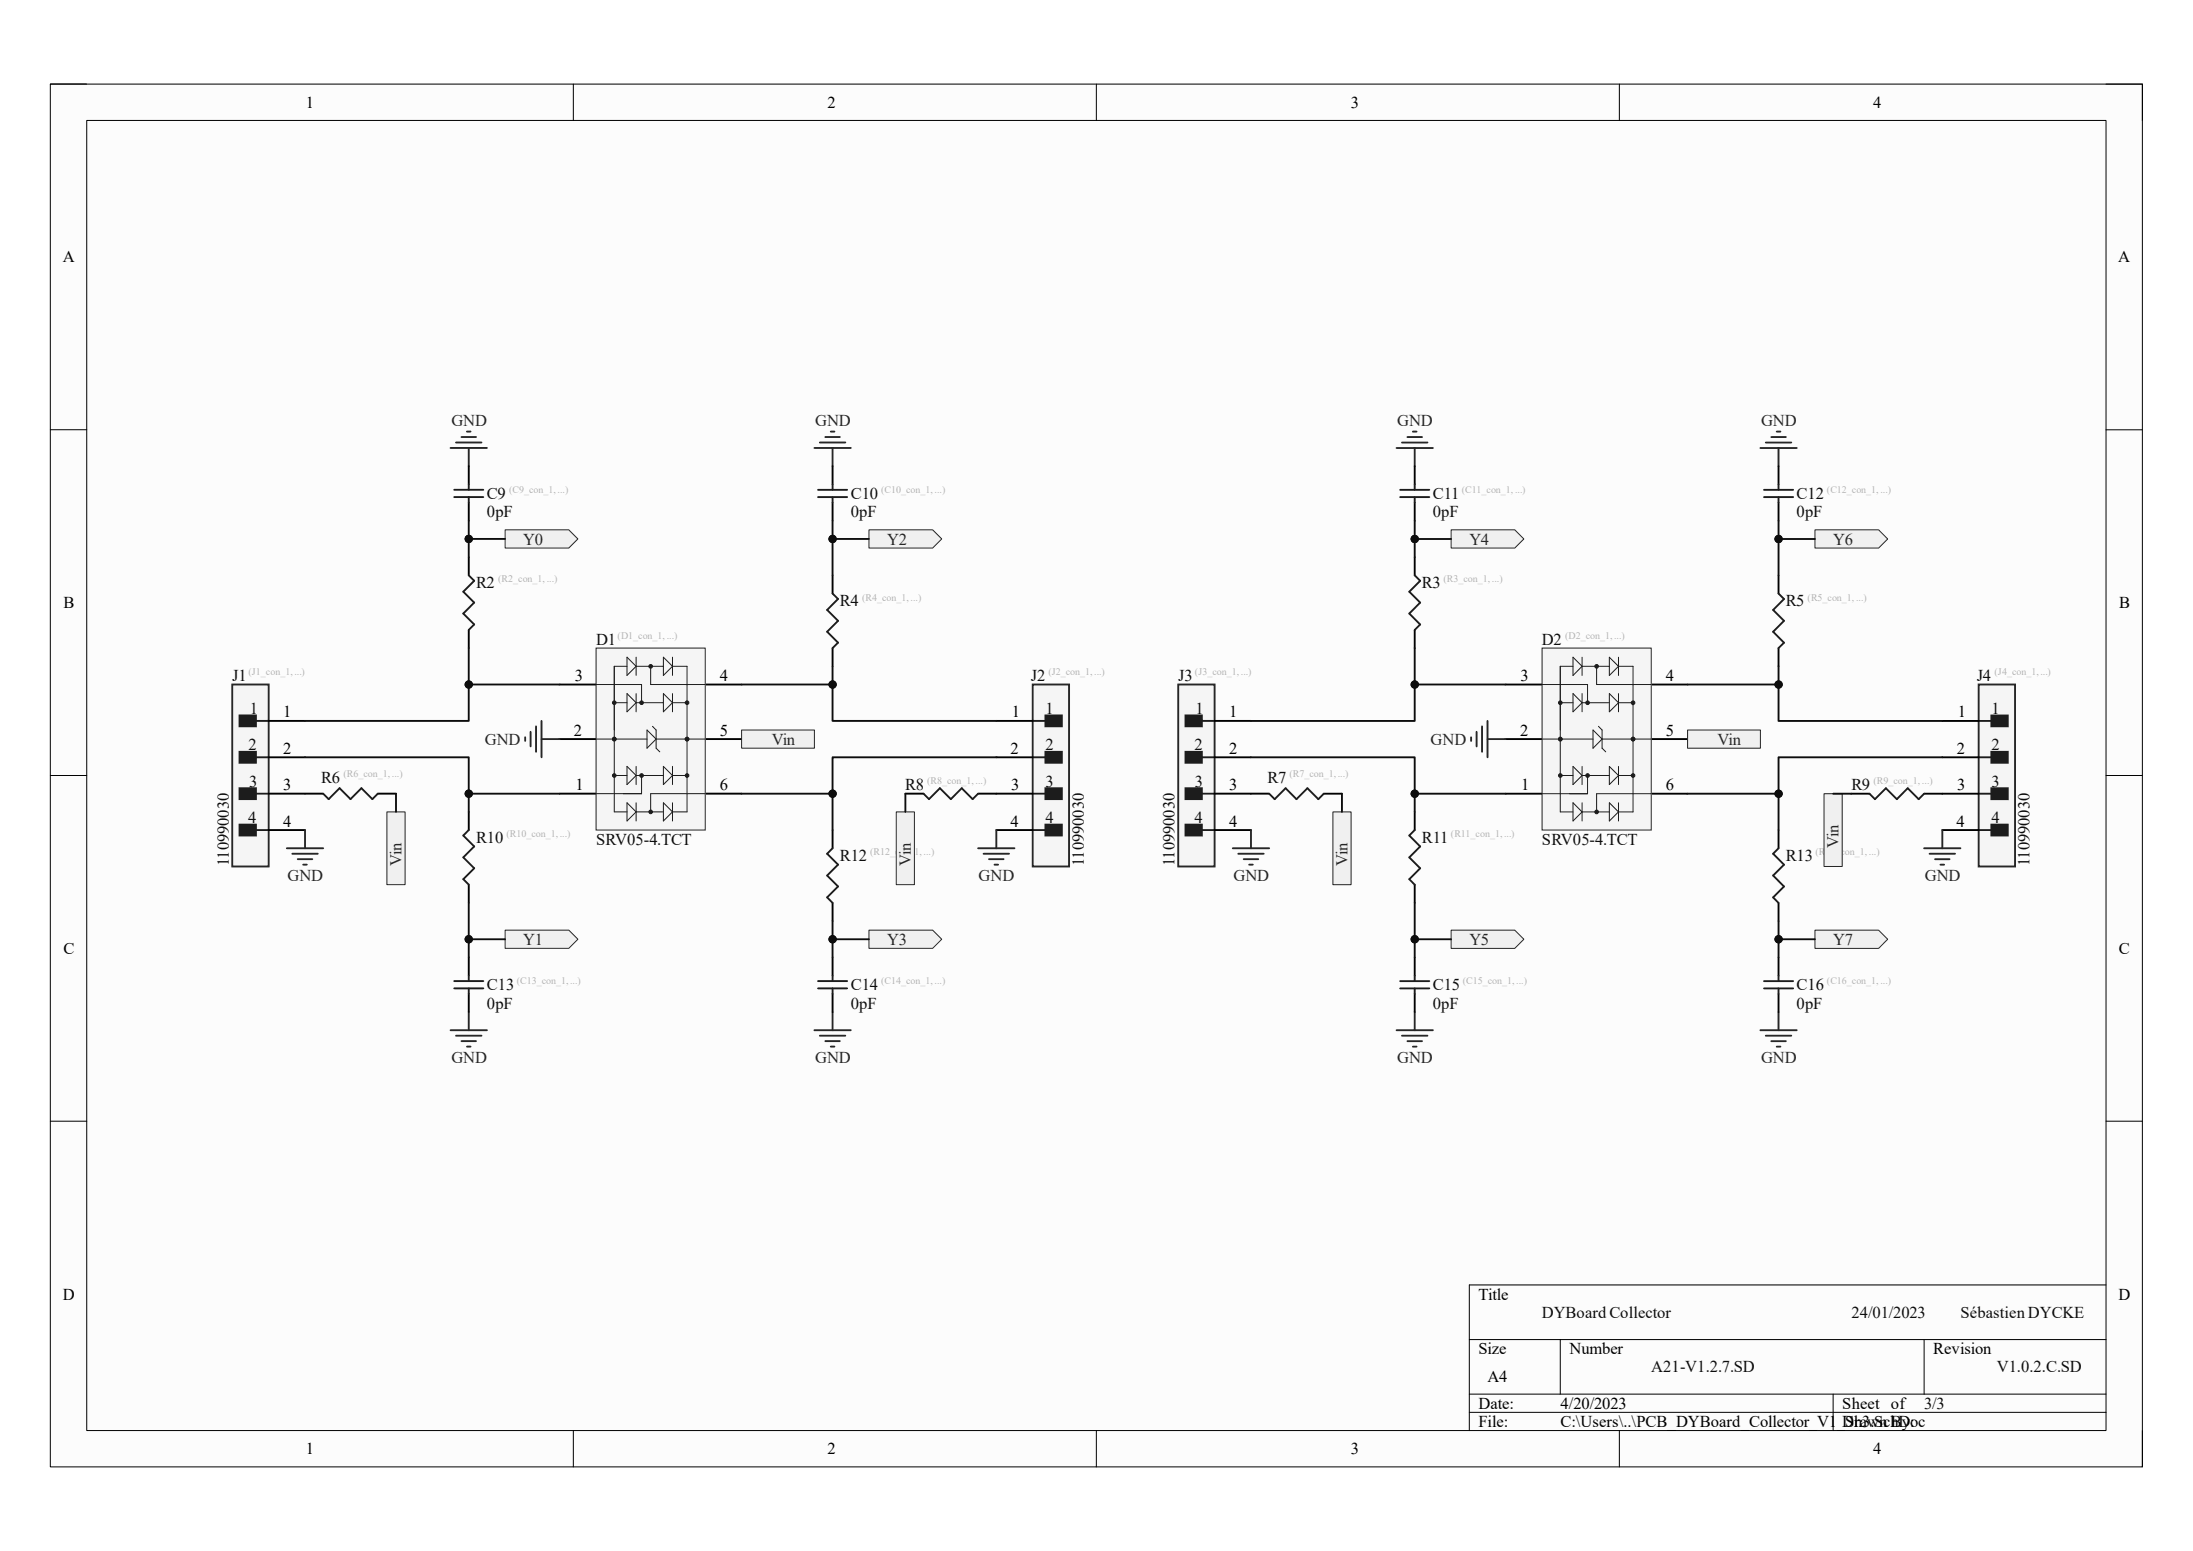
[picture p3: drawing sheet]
<svg xmlns="http://www.w3.org/2000/svg" width="297mm" height="210mm" viewBox="0 0 297 210" stroke-linecap="round" stroke-linejoin="round" font-family="sans-serif">
<path d="M6.8 11.4h283.4v187.2h-283.4z" fill-rule="evenodd" fill="#fcfcfc"/>
<path d="M6.8 11.4h283.4v187.2h-283.4z" fill="none" stroke="#000" stroke-width=".14"/>
<path d="M11.7 16.3h273.5v177.4h-273.5z" fill-rule="evenodd" fill="#fcfcfc"/>
<g fill="none" stroke="#000" stroke-width=".14">
<path d="M6.8 11.4h4.9M11.7 16.3h273.5v177.4h-273.5zM77.6 11.4v4.9M148.5 11.4v4.9M219.3 11.4v4.9M285.2 11.4h5v4.9M6.8 58.2h4.9M285.2 58.2h5M6.8 105h4.9M285.2 105h5M6.8 151.8h4.9M285.2 151.8h5"/>
<path d="M285.2 174h-86.2v19.7M77.6 193.7v4.9M148.5 193.7v4.9M199 181.4h86.2M199 188.8h86.2M199 191.2h86.2M211.3 181.4v7.4M219.3 193.7v4.9M248.3 188.8v4.9M260.6 181.4v7.4M290.2 193.7v4.9"/>
</g>
<path d="M75.8 92.7h4.9M95.5 92.7h4.9M75.8 107.5h4.9M75.8 100.1h4.9M95.5 107.5h4.9M95.5 100.1h4.9" fill="none" stroke="#000" stroke-width=".25"/>
<path d="M80.7 87.8h14.8v24.6h-14.8z" fill-rule="evenodd" fill="#f5f5f5"/>
<path d="M80.7 87.8h14.8v24.6h-14.8z" fill="none" stroke="#262626" stroke-width=".14"/>
<path d="M84.9 108.7l1.3 1.2-1.3 1.3zM86.2 108.7v2.5M86.2 109.9h3.6M89.8 108.7l1.3 1.2-1.3 1.3zM91.1 108.7v2.5M95.5 107.5h-7.4v2.4" fill="none" stroke="#1c1c1c" stroke-width=".14"/>
<circle cx="88.1" cy="109.9" r=".25" fill="#1c1c1c"/>
<g fill="none" stroke="#1c1c1c" stroke-width=".14">
<path d="M83.2 90.2v19.7h1.7M84.9 89l1.3 1.2-1.3 1.3zM84.9 93.9l1.3 1.2-1.3 1.3zM86.2 89v2.5M86.2 93.9v2.5M86.2 95.1h3.6M86.2 90.2h3.6M89.8 89l1.3 1.2-1.3 1.3zM89.8 93.9l1.3 1.2-1.3 1.3zM91.1 89v2.5M91.1 93.9v2.5M83.2 105h1.7"/>
<path d="M83.2 107.5h3.7M84.9 103.8l1.3 1.2-1.3 1.2zM86.2 103.8v2.4M86.2 105h3.6M89.8 103.8l1.3 1.2-1.3 1.2zM91.1 103.8v2.4"/>
<circle cx="88.1" cy="109.9" r=".25"/>
</g>
<circle cx="83.2" cy="105" r=".25" fill="#1c1c1c"/>
<g fill="none" stroke="#1c1c1c" stroke-width=".14">
<path d="M83.2 95.1h1.7"/>
<circle cx="83.2" cy="105" r=".25"/>
</g>
<circle cx="83.2" cy="95.2" r=".25" fill="#1c1c1c"/>
<g fill="none" stroke="#1c1c1c" stroke-width=".14">
<path d="M80.7 107.5h2.5M91.1 105h1.9"/>
<circle cx="83.2" cy="95.2" r=".25"/>
</g>
<circle cx="93.1" cy="105" r=".25" fill="#1c1c1c"/>
<g fill="none" stroke="#1c1c1c" stroke-width=".14">
<path d="M91.1 95.1h1.9"/>
<circle cx="93.1" cy="105" r=".25"/>
</g>
<circle cx="93.1" cy="95.2" r=".25" fill="#1c1c1c"/>
<g fill="none" stroke="#1c1c1c" stroke-width=".14">
<path d="M87.6 98.8l1.3 1.3-1.3 1.2zM91.1 90.2h1.9M93 100.1h2.5"/>
<circle cx="93.1" cy="95.2" r=".25"/>
</g>
<circle cx="93.1" cy="100.1" r=".25" fill="#1c1c1c"/>
<g fill="none" stroke="#1c1c1c" stroke-width=".14">
<path d="M88.1 90.2v2.5h7.4M88.4 98.4l.5 .4v2.5l.5 .5"/>
<circle cx="93.1" cy="100.1" r=".25"/>
</g>
<circle cx="88.1" cy="90.2" r=".25" fill="#1c1c1c"/>
<g fill="none" stroke="#1c1c1c" stroke-width=".14">
<path d="M80.7 92.7h6.2v2.4"/>
<circle cx="88.1" cy="90.2" r=".25"/>
</g>
<circle cx="86.9" cy="95.2" r=".25" fill="#1c1c1c"/>
<g fill="none" stroke="#1c1c1c" stroke-width=".14">
<path d="M83.2 90.2h1.7M93 90.2v19.7h-1.9M80.7 100.1h2.5"/>
<circle cx="86.9" cy="95.2" r=".25"/>
</g>
<circle cx="83.2" cy="100.1" r=".25" fill="#1c1c1c"/>
<g fill="none" stroke="#1c1c1c" stroke-width=".14">
<path d="M86.9 105v2.5"/>
<circle cx="83.2" cy="100.1" r=".25"/>
</g>
<circle cx="86.9" cy="105" r=".25" fill="#1c1c1c"/>
<g fill="none" stroke="#1c1c1c" stroke-width=".14">
<path d="M88.9 100.1h4.1"/>
<circle cx="86.9" cy="105" r=".25"/>
</g>
<circle cx="93.1" cy="100.1" r=".25" fill="#1c1c1c"/>
<g fill="none" stroke="#1c1c1c" stroke-width=".14">
<path d="M83.2 100.1h4.4"/>
<circle cx="93.1" cy="100.1" r=".25"/>
</g>
<circle cx="83.2" cy="100.1" r=".25" fill="#1c1c1c"/>
<circle cx="83.2" cy="100.1" r=".25" fill="none" stroke="#1c1c1c" stroke-width=".14"/>
<path d="M71.1 99.8v.5M71.9 99.1v2M72.6 98.4v3.4M73.3 97.6v4.9M73.3 100.1h2.5M110.3 139.5h4.9M112.8 137v2.5M111 140.2h3.5M111.8 141h1.9M112.5 141.7h.5" fill="none" stroke="#262626" stroke-width=".25"/>
<path d="M63.5 75.4v2.5M112.8 77.9v2.5M63.5 85.3v2.5M112.8 87.8v2.4M63.5 109.9v2.5M63.5 119.8v2.5" fill="none" stroke="#000" stroke-width=".25"/>
<path d="M63.5 77.9l.7 .7-1.5 1.5 1.5 1.5-1.5 1.5 1.5 1.5-.7 .7M112.8 80.4l.7 .7-1.5 1.5 1.5 1.5-1.5 1.4 1.5 1.5-.7 .8M63.5 112.4l-.8 .7 1.5 1.5-1.5 1.5 1.5 1.5-1.5 1.4 .8 .8" fill="none" stroke="#1c1c1c" stroke-width=".25"/>
<path d="M139.9 92.7h4.9v24.6h-4.9z" fill-rule="evenodd" fill="#f5f5f5"/>
<path d="M139.9 92.7h4.9v24.6h-4.9z" fill="none" stroke="#262626" stroke-width=".25"/>
<path d="M141.6 96.9h2.2v1.5h-2.2z" fill-rule="evenodd" fill="#1c1c1c"/>
<path d="M139.9 97.6h1.7M141.6 96.9h2.2v1.5h-2.2z" fill="none" stroke="#1c1c1c" stroke-width=".25"/>
<path d="M141.6 101.8h2.2v1.5h-2.2z" fill-rule="evenodd" fill="#1c1c1c"/>
<path d="M139.9 102.5h1.7M141.6 101.8h2.2v1.5h-2.2z" fill="none" stroke="#1c1c1c" stroke-width=".25"/>
<path d="M141.6 106.7h2.2v1.5h-2.2z" fill-rule="evenodd" fill="#1c1c1c"/>
<path d="M139.9 107.5h1.7M141.6 106.7h2.2v1.5h-2.2z" fill="none" stroke="#1c1c1c" stroke-width=".25"/>
<path d="M141.6 111.7h2.2v1.4h-2.2z" fill-rule="evenodd" fill="#1c1c1c"/>
<path d="M125.1 107.5l.7 .7 1.5-1.5 1.5 1.5 1.5-1.5 1.4 1.5 .8-.7M139.9 112.4h1.7M141.6 111.7h2.2v1.4h-2.2z" fill="none" stroke="#1c1c1c" stroke-width=".25"/>
<path d="M134.9 97.6h5M122.6 107.5h2.5M132.5 107.5h7.4M134.9 102.5h5M134.9 112.4h5" fill="none" stroke="#000" stroke-width=".25"/>
<path d="M31.5 92.7h4.9v24.6h-4.9z" fill-rule="evenodd" fill="#f5f5f5"/>
<path d="M31.5 92.7h4.9v24.6h-4.9z" fill="none" stroke="#262626" stroke-width=".25"/>
<path d="M32.4 96.9h2.3v1.5h-2.3z" fill-rule="evenodd" fill="#1c1c1c"/>
<path d="M32.4 96.9h2.3v1.5h-2.3zM34.7 97.6h1.7" fill="none" stroke="#1c1c1c" stroke-width=".25"/>
<path d="M32.4 101.8h2.3v1.5h-2.3z" fill-rule="evenodd" fill="#1c1c1c"/>
<path d="M32.4 101.8h2.3v1.5h-2.3zM34.7 102.5h1.7" fill="none" stroke="#1c1c1c" stroke-width=".25"/>
<path d="M32.4 106.7h2.3v1.5h-2.3z" fill-rule="evenodd" fill="#1c1c1c"/>
<path d="M32.4 106.7h2.3v1.5h-2.3zM34.7 107.5h1.7" fill="none" stroke="#1c1c1c" stroke-width=".25"/>
<path d="M32.4 111.7h2.3v1.4h-2.3z" fill-rule="evenodd" fill="#1c1c1c"/>
<path d="M32.4 111.7h2.3v1.4h-2.3zM34.7 112.4h1.7M43.8 107.5l.7 .7 1.5-1.5 1.5 1.5 1.4-1.5 1.5 1.5 .8-.7M112.8 114.9l-.8 .7 1.5 1.5-1.5 1.5 1.5 1.4-1.5 1.5 .8 .8" fill="none" stroke="#1c1c1c" stroke-width=".25"/>
<g fill="none" stroke="#000" stroke-width=".25">
<path d="M36.4 97.6h4.9M203.9 92.7h5M223.6 92.7h5M36.4 102.5h4.9M36.4 107.5h7.4M36.4 112.4h4.9M51.2 107.5h2.4M112.8 112.4v2.5M203.9 107.5h5M203.9 100.1h5M223.6 107.5h5M223.6 100.1h5"/>
<path d="M112.8 122.3v2.4"/>
</g>
<g fill="none" stroke="#262626" stroke-width=".25">
<path d="M61.8 59.9h3.4M62.5 59.2h2M63.2 58.4h.5M111 59.9h3.5M111.8 59.2h1.9M112.5 58.4h.5M61 60.7h4.9M63.5 60.7v2.4M110.3 60.7h4.9M112.8 60.7v2.4M38.8 114.9h5M39.6 115.6h3.4"/>
<path d="M40.3 116.3h2M41.1 117.1h.5M41.3 112.4v2.5M132.5 114.9h4.9M133.2 115.6h3.5M133.9 116.3h2M134.7 117.1h.5M134.9 112.4v2.5M61 139.5h5M63.5 137v2.5M61.8 140.2h3.4M62.5 141h2"/>
<path d="M63.2 141.7h.5"/>
</g>
<path d="M208.9 87.8h14.7v24.6h-14.7z" fill-rule="evenodd" fill="#f5f5f5"/>
<path d="M208.9 87.8h14.7v24.6h-14.7z" fill="none" stroke="#262626" stroke-width=".14"/>
<path d="M213 108.7l1.3 1.2-1.3 1.3zM214.3 108.7v2.5M214.3 109.9h3.7M218 108.7l1.2 1.2-1.2 1.3zM219.2 108.7v2.5M223.6 107.5h-7.4v2.4" fill="none" stroke="#1c1c1c" stroke-width=".14"/>
<circle cx="216.2" cy="109.9" r=".25" fill="#1c1c1c"/>
<g fill="none" stroke="#1c1c1c" stroke-width=".14">
<path d="M211.3 90.2v19.7h1.7M213 89l1.3 1.2-1.3 1.3zM213 93.9l1.3 1.3-1.3 1.2zM214.3 89v2.5M214.3 93.9v2.5M214.3 95.2h3.7M214.3 90.2h3.7M218 89l1.2 1.2-1.2 1.3zM218 93.9l1.2 1.3-1.2 1.2zM219.2 89v2.5M219.2 93.9v2.5M211.3 105h1.7"/>
<path d="M211.3 107.5h3.7M213 103.8l1.3 1.2-1.3 1.2zM214.3 103.8v2.4M214.3 105h3.7M218 103.8l1.2 1.2-1.2 1.2zM219.2 103.8v2.4"/>
<circle cx="216.2" cy="109.9" r=".25"/>
</g>
<circle cx="211.3" cy="105" r=".25" fill="#1c1c1c"/>
<g fill="none" stroke="#1c1c1c" stroke-width=".14">
<path d="M211.3 95.2h1.7"/>
<circle cx="211.3" cy="105" r=".25"/>
</g>
<circle cx="211.3" cy="95.2" r=".25" fill="#1c1c1c"/>
<g fill="none" stroke="#1c1c1c" stroke-width=".14">
<path d="M208.9 107.5h2.4M219.2 105h2"/>
<circle cx="211.3" cy="95.2" r=".25"/>
</g>
<circle cx="221.2" cy="105" r=".25" fill="#1c1c1c"/>
<g fill="none" stroke="#1c1c1c" stroke-width=".14">
<path d="M219.2 95.2h2"/>
<circle cx="221.2" cy="105" r=".25"/>
</g>
<circle cx="221.2" cy="95.2" r=".25" fill="#1c1c1c"/>
<g fill="none" stroke="#1c1c1c" stroke-width=".14">
<path d="M215.8 98.8l1.2 1.3-1.2 1.2zM219.2 90.2h2M221.2 100.1h2.4"/>
<circle cx="221.2" cy="95.2" r=".25"/>
</g>
<circle cx="221.2" cy="100.1" r=".25" fill="#1c1c1c"/>
<g fill="none" stroke="#1c1c1c" stroke-width=".14">
<path d="M216.2 90.2v2.5h7.4M216.5 98.4l.5 .4v2.5l.5 .5"/>
<circle cx="221.2" cy="100.1" r=".25"/>
</g>
<circle cx="216.2" cy="90.2" r=".25" fill="#1c1c1c"/>
<g fill="none" stroke="#1c1c1c" stroke-width=".14">
<path d="M208.9 92.7h6.1v2.5"/>
<circle cx="216.2" cy="90.2" r=".25"/>
</g>
<circle cx="215" cy="95.2" r=".25" fill="#1c1c1c"/>
<g fill="none" stroke="#1c1c1c" stroke-width=".14">
<path d="M211.3 90.2h1.7M221.2 90.2v19.7h-2M208.9 100.1h2.4"/>
<circle cx="215" cy="95.2" r=".25"/>
</g>
<circle cx="211.3" cy="100.1" r=".25" fill="#1c1c1c"/>
<g fill="none" stroke="#1c1c1c" stroke-width=".14">
<path d="M215 105v2.5"/>
<circle cx="211.3" cy="100.1" r=".25"/>
</g>
<circle cx="215" cy="105" r=".25" fill="#1c1c1c"/>
<g fill="none" stroke="#1c1c1c" stroke-width=".14">
<path d="M217 100.1h4.2"/>
<circle cx="215" cy="105" r=".25"/>
</g>
<circle cx="221.2" cy="100.1" r=".25" fill="#1c1c1c"/>
<g fill="none" stroke="#1c1c1c" stroke-width=".14">
<path d="M211.3 100.1h4.5"/>
<circle cx="221.2" cy="100.1" r=".25"/>
</g>
<circle cx="211.3" cy="100.1" r=".25" fill="#1c1c1c"/>
<circle cx="211.3" cy="100.1" r=".25" fill="none" stroke="#1c1c1c" stroke-width=".14"/>
<path d="M199.2 99.8v.5M200 99.1v2M200.7 98.4v3.4M201.5 97.6v4.9M201.5 100.1h2.4M238.4 139.5h4.9M240.9 137v2.5M239.2 140.2h3.4M239.9 141h2M240.6 141.7h.5" fill="none" stroke="#262626" stroke-width=".25"/>
<path d="M191.6 75.4v2.5M240.9 77.9v2.5M191.6 85.3v2.5M240.9 87.8v2.4M191.6 109.9v2.5M191.6 119.8v2.5" fill="none" stroke="#000" stroke-width=".25"/>
<path d="M191.6 77.9l.7 .7-1.4 1.5 1.4 1.5-1.4 1.5 1.4 1.5-.7 .7M240.9 80.4l.7 .7-1.5 1.5 1.5 1.5-1.5 1.4 1.5 1.5-.7 .8M191.6 112.4l-.7 .7 1.4 1.5-1.4 1.5 1.4 1.5-1.4 1.5 .7 .7" fill="none" stroke="#1c1c1c" stroke-width=".25"/>
<path d="M268 92.7h4.9v24.6h-4.9z" fill-rule="evenodd" fill="#f5f5f5"/>
<path d="M268 92.7h4.9v24.6h-4.9z" fill="none" stroke="#262626" stroke-width=".25"/>
<path d="M269.7 96.9h2.2v1.5h-2.2z" fill-rule="evenodd" fill="#1c1c1c"/>
<path d="M268 97.6h1.7M269.7 96.9h2.2v1.5h-2.2z" fill="none" stroke="#1c1c1c" stroke-width=".25"/>
<path d="M269.7 101.8h2.2v1.5h-2.2z" fill-rule="evenodd" fill="#1c1c1c"/>
<path d="M268 102.5h1.7M269.7 101.8h2.2v1.5h-2.2z" fill="none" stroke="#1c1c1c" stroke-width=".25"/>
<path d="M269.7 106.7h2.2v1.5h-2.2z" fill-rule="evenodd" fill="#1c1c1c"/>
<path d="M268 107.5h1.7M269.7 106.7h2.2v1.5h-2.2z" fill="none" stroke="#1c1c1c" stroke-width=".25"/>
<path d="M269.7 111.7h2.2v1.4h-2.2z" fill-rule="evenodd" fill="#1c1c1c"/>
<path d="M253.2 107.5l.7 .7 1.5-1.5 1.5 1.5 1.5-1.5 1.5 1.5 .7-.7M268 112.4h1.7M269.7 111.7h2.2v1.4h-2.2z" fill="none" stroke="#1c1c1c" stroke-width=".25"/>
<path d="M263.1 97.6h4.9M250.7 107.5h2.5M260.6 107.5h7.4M263.1 102.5h4.9M263.1 112.4h4.9" fill="none" stroke="#000" stroke-width=".25"/>
<path d="M159.6 92.7h4.9v24.6h-4.9z" fill-rule="evenodd" fill="#f5f5f5"/>
<path d="M159.6 92.7h4.9v24.6h-4.9z" fill="none" stroke="#262626" stroke-width=".25"/>
<path d="M160.6 96.9h2.2v1.5h-2.2z" fill-rule="evenodd" fill="#1c1c1c"/>
<path d="M160.6 96.9h2.2v1.5h-2.2zM162.8 97.6h1.7" fill="none" stroke="#1c1c1c" stroke-width=".25"/>
<path d="M160.6 101.8h2.2v1.5h-2.2z" fill-rule="evenodd" fill="#1c1c1c"/>
<path d="M160.6 101.8h2.2v1.5h-2.2zM162.8 102.5h1.7" fill="none" stroke="#1c1c1c" stroke-width=".25"/>
<path d="M160.6 106.7h2.2v1.5h-2.2z" fill-rule="evenodd" fill="#1c1c1c"/>
<path d="M160.6 106.7h2.2v1.5h-2.2zM162.8 107.5h1.7" fill="none" stroke="#1c1c1c" stroke-width=".25"/>
<path d="M160.6 111.7h2.2v1.4h-2.2z" fill-rule="evenodd" fill="#1c1c1c"/>
<g fill="none" stroke="#1c1c1c" stroke-width=".25">
<path d="M61.5 66.3h4M61.5 67.3h4M63.5 65.6v.7M63.5 67.3v.7M110.8 66.3h3.9M110.8 67.3h3.9M112.8 65.6v.7M112.8 67.3v.8M189.6 66.3h4M189.6 67.3h4M191.6 65.6v.7M191.6 67.3v.8"/>
<path d="M238.9 66.3h4M238.9 67.3h4M240.9 65.6v.7M240.9 67.3v.8M160.6 111.7h2.2v1.4h-2.2zM162.8 112.4h1.7M171.9 107.5l.7 .7 1.5-1.5 1.5 1.5 1.5-1.5 1.5 1.5 .7-.7M240.9 114.9l-.8 .7 1.5 1.5-1.5 1.5 1.5 1.4-1.5 1.5 .8 .8M61.5 132.8h4M61.5 133.8h4M63.5 132.1v.7M63.5 133.8v.8"/>
<path d="M110.8 132.8h3.9M110.8 133.8h3.9M112.8 132.1v.7M112.8 133.8v.8M189.6 132.9h4M189.6 133.8h4M191.6 132.1v.8M191.6 133.8v.8M238.9 132.9h4M238.9 133.8h4M240.9 132.1v.8M240.9 133.8v.8"/>
</g>
<g fill="none" stroke="#000" stroke-width=".25">
<path d="M63.5 63.1v2.5M63.5 68v2.5M112.8 63.1v2.5M112.8 68.1v2.4M191.6 63.1v2.5M191.6 68.1v2.4M240.9 63.1v2.5M240.9 68.1v2.4M164.5 97.6h4.9M164.5 102.5h4.9M164.5 107.5h7.4M164.5 112.4h4.9"/>
<path d="M179.3 107.5h2.4M240.9 112.4v2.5M63.5 129.6v2.5M63.5 134.6v2.4M112.8 129.6v2.5M112.8 134.6v2.4M191.6 129.6v2.5M191.6 134.6v2.4M240.9 122.3v2.4M240.9 129.6v2.5M240.9 134.6v2.4"/>
</g>
<g fill="none" stroke="#262626" stroke-width=".25">
<path d="M189.9 59.9h3.4M190.6 59.2h2M191.4 58.4h.5M239.2 59.9h3.4M239.9 59.2h2M240.6 58.4h.5M189.1 60.7h5M191.6 60.7v2.4M238.4 60.7h4.9M240.9 60.7v2.4M167 114.9h4.9M167.7 115.6h3.5"/>
<path d="M168.4 116.3h2M169.2 117.1h.5M169.4 112.4v2.5M260.6 114.9h4.9M261.3 115.6h3.5M262.1 116.3h1.9M262.8 117.1h.5M263.1 112.4v2.5M189.1 139.5h5M191.6 137v2.5M189.9 140.2h3.4M190.6 141h2"/>
<path d="M191.4 141.7h.5"/>
</g>
<path d="M52.4 109.9h2.5v9.9h-2.5z" fill-rule="evenodd" fill="#f0f0f0"/>
<path d="M52.4 109.9h2.5v9.9h-2.5z" fill="none" stroke="#262626" stroke-width=".14"/>
<path d="M100.4 98.8h9.9v2.5h-9.9z" fill-rule="evenodd" fill="#f0f0f0"/>
<path d="M100.4 98.8h9.9v2.5h-9.9z" fill="none" stroke="#262626" stroke-width=".14"/>
<path d="M121.4 109.9h2.4v9.9h-2.4z" fill-rule="evenodd" fill="#f0f0f0"/>
<path d="M121.4 109.9h2.4v9.9h-2.4z" fill="none" stroke="#262626" stroke-width=".14"/>
<path d="M180.5 109.9h2.5v9.9h-2.5z" fill-rule="evenodd" fill="#f0f0f0"/>
<path d="M180.5 109.9h2.5v9.9h-2.5z" fill="none" stroke="#262626" stroke-width=".14"/>
<path d="M228.6 98.8h9.8v2.5h-9.8z" fill-rule="evenodd" fill="#f0f0f0"/>
<path d="M228.6 98.8h9.8v2.5h-9.8z" fill="none" stroke="#262626" stroke-width=".14"/>
<path d="M247 107.5h2.5v9.8h-2.5z" fill-rule="evenodd" fill="#f0f0f0"/>
<path d="M247 107.5h2.5v9.8h-2.5z" fill="none" stroke="#262626" stroke-width=".14"/>
<path d="M68.4 71.7h8.6l1.3 1.3-1.3 1.2h-8.6z" fill-rule="evenodd" fill="#f0f0f0"/>
<path d="M68.4 71.7h8.6l1.3 1.3-1.3 1.2h-8.6z" fill="none" stroke="#262626" stroke-width=".14"/>
<path d="M117.7 71.7h8.6l1.2 1.3-1.2 1.2h-8.6z" fill-rule="evenodd" fill="#f0f0f0"/>
<path d="M117.7 71.7h8.6l1.2 1.3-1.2 1.2h-8.6z" fill="none" stroke="#262626" stroke-width=".14"/>
<path d="M68.4 125.9h8.6l1.3 1.3-1.3 1.2h-8.6z" fill-rule="evenodd" fill="#f0f0f0"/>
<path d="M68.4 125.9h8.6l1.3 1.3-1.3 1.2h-8.6z" fill="none" stroke="#262626" stroke-width=".14"/>
<path d="M117.7 125.9h8.6l1.2 1.3-1.2 1.2h-8.6z" fill-rule="evenodd" fill="#f0f0f0"/>
<path d="M117.7 125.9h8.6l1.2 1.3-1.2 1.2h-8.6z" fill="none" stroke="#262626" stroke-width=".14"/>
<path d="M196.5 71.7h8.7l1.2 1.3-1.2 1.2h-8.7z" fill-rule="evenodd" fill="#f0f0f0"/>
<path d="M196.5 71.7h8.7l1.2 1.3-1.2 1.2h-8.7z" fill="none" stroke="#262626" stroke-width=".14"/>
<path d="M245.8 71.7h8.6l1.3 1.3-1.3 1.2h-8.6z" fill-rule="evenodd" fill="#f0f0f0"/>
<path d="M245.8 71.7h8.6l1.3 1.3-1.3 1.2h-8.6z" fill="none" stroke="#262626" stroke-width=".14"/>
<path d="M196.5 126h8.7l1.2 1.2-1.2 1.2h-8.7z" fill-rule="evenodd" fill="#f0f0f0"/>
<path d="M196.5 126h8.7l1.2 1.2-1.2 1.2h-8.7z" fill="none" stroke="#262626" stroke-width=".14"/>
<path d="M245.8 126h8.6l1.3 1.2-1.3 1.2h-8.6z" fill-rule="evenodd" fill="#f0f0f0"/>
<path d="M245.8 126h8.6l1.3 1.2-1.3 1.2h-8.6z" fill="none" stroke="#262626" stroke-width=".14"/>
<path d="M63.5 122.3v4.9" fill="none" stroke="#0e0e0e" stroke-width=".25"/>
<circle cx="63.5" cy="127.2" r=".49" fill="#0e0e0e"/>
<circle cx="63.5" cy="127.2" r=".49" fill="none" stroke="#0e0e0e" stroke-width=".14"/>
<path d="M68.4 127.2h-4.9v2.4" fill="none" stroke="#0e0e0e" stroke-width=".25"/>
<circle cx="63.5" cy="127.2" r=".49" fill="#0e0e0e"/>
<circle cx="63.5" cy="127.2" r=".49" fill="none" stroke="#0e0e0e" stroke-width=".14"/>
<path d="M63.5 70.5v2.5" fill="none" stroke="#0e0e0e" stroke-width=".25"/>
<circle cx="63.5" cy="73" r=".49" fill="#0e0e0e"/>
<circle cx="63.5" cy="73" r=".49" fill="none" stroke="#0e0e0e" stroke-width=".14"/>
<path d="M68.4 73h-4.9v2.4" fill="none" stroke="#0e0e0e" stroke-width=".25"/>
<circle cx="63.5" cy="73" r=".49" fill="#0e0e0e"/>
<circle cx="63.5" cy="73" r=".49" fill="none" stroke="#0e0e0e" stroke-width=".14"/>
<path d="M112.8 70.5v2.5h4.9" fill="none" stroke="#0e0e0e" stroke-width=".25"/>
<circle cx="112.8" cy="73" r=".49" fill="#0e0e0e"/>
<circle cx="112.8" cy="73" r=".49" fill="none" stroke="#0e0e0e" stroke-width=".14"/>
<path d="M112.8 73v4.9" fill="none" stroke="#0e0e0e" stroke-width=".25"/>
<circle cx="112.8" cy="73" r=".49" fill="#0e0e0e"/>
<circle cx="112.8" cy="73" r=".49" fill="none" stroke="#0e0e0e" stroke-width=".14"/>
<path d="M112.8 124.7v2.5" fill="none" stroke="#0e0e0e" stroke-width=".25"/>
<circle cx="112.8" cy="127.2" r=".49" fill="#0e0e0e"/>
<circle cx="112.8" cy="127.2" r=".49" fill="none" stroke="#0e0e0e" stroke-width=".14"/>
<path d="M117.7 127.2h-4.9v2.4" fill="none" stroke="#0e0e0e" stroke-width=".25"/>
<circle cx="112.8" cy="127.2" r=".49" fill="#0e0e0e"/>
<circle cx="112.8" cy="127.2" r=".49" fill="none" stroke="#0e0e0e" stroke-width=".14"/>
<path d="M191.6 122.3v4.9" fill="none" stroke="#0e0e0e" stroke-width=".25"/>
<circle cx="191.6" cy="127.2" r=".49" fill="#0e0e0e"/>
<circle cx="191.6" cy="127.2" r=".49" fill="none" stroke="#0e0e0e" stroke-width=".14"/>
<path d="M196.5 127.2h-4.9v2.4" fill="none" stroke="#0e0e0e" stroke-width=".25"/>
<circle cx="191.6" cy="127.2" r=".49" fill="#0e0e0e"/>
<circle cx="191.6" cy="127.2" r=".49" fill="none" stroke="#0e0e0e" stroke-width=".14"/>
<path d="M191.6 70.5v2.5" fill="none" stroke="#0e0e0e" stroke-width=".25"/>
<circle cx="191.6" cy="73" r=".49" fill="#0e0e0e"/>
<circle cx="191.6" cy="73" r=".49" fill="none" stroke="#0e0e0e" stroke-width=".14"/>
<path d="M196.5 73h-4.9v2.4" fill="none" stroke="#0e0e0e" stroke-width=".25"/>
<circle cx="191.6" cy="73" r=".49" fill="#0e0e0e"/>
<circle cx="191.6" cy="73" r=".49" fill="none" stroke="#0e0e0e" stroke-width=".14"/>
<path d="M240.9 70.5v2.5h4.9" fill="none" stroke="#0e0e0e" stroke-width=".25"/>
<circle cx="240.9" cy="73" r=".49" fill="#0e0e0e"/>
<circle cx="240.9" cy="73" r=".49" fill="none" stroke="#0e0e0e" stroke-width=".14"/>
<path d="M240.9 73v4.9" fill="none" stroke="#0e0e0e" stroke-width=".25"/>
<circle cx="240.9" cy="73" r=".49" fill="#0e0e0e"/>
<circle cx="240.9" cy="73" r=".49" fill="none" stroke="#0e0e0e" stroke-width=".14"/>
<path d="M240.9 124.7v2.5" fill="none" stroke="#0e0e0e" stroke-width=".25"/>
<circle cx="240.9" cy="127.2" r=".49" fill="#0e0e0e"/>
<circle cx="240.9" cy="127.2" r=".49" fill="none" stroke="#0e0e0e" stroke-width=".14"/>
<path d="M245.8 127.2h-4.9v2.4" fill="none" stroke="#0e0e0e" stroke-width=".25"/>
<circle cx="240.9" cy="127.2" r=".49" fill="#0e0e0e"/>
<circle cx="240.9" cy="127.2" r=".49" fill="none" stroke="#0e0e0e" stroke-width=".14"/>
<path d="M53.6 107.5v2.4M122.6 107.5v2.4M169.4 102.5h22.2v7.4M181.7 107.5v2.4M248.3 107.5h2.4" fill="none" stroke="#0e0e0e" stroke-width=".25"/>
<circle cx="191.6" cy="107.5" r=".49" fill="#0e0e0e"/>
<circle cx="191.6" cy="107.5" r=".49" fill="none" stroke="#0e0e0e" stroke-width=".14"/>
<path d="M191.6 87.8v9.8h-22.2" fill="none" stroke="#0e0e0e" stroke-width=".25"/>
<circle cx="191.6" cy="92.7" r=".49" fill="#0e0e0e"/>
<circle cx="191.6" cy="92.7" r=".49" fill="none" stroke="#0e0e0e" stroke-width=".14"/>
<path d="M263.1 102.5h-22.2v9.9" fill="none" stroke="#0e0e0e" stroke-width=".25"/>
<circle cx="240.9" cy="107.5" r=".49" fill="#0e0e0e"/>
<circle cx="240.9" cy="107.5" r=".49" fill="none" stroke="#0e0e0e" stroke-width=".14"/>
<path d="M240.9 90.2v7.4h22.2" fill="none" stroke="#0e0e0e" stroke-width=".25"/>
<circle cx="240.9" cy="92.7" r=".49" fill="#0e0e0e"/>
<circle cx="240.9" cy="92.7" r=".49" fill="none" stroke="#0e0e0e" stroke-width=".14"/>
<path d="M191.6 92.7h12.3" fill="none" stroke="#0e0e0e" stroke-width=".25"/>
<circle cx="191.6" cy="92.7" r=".49" fill="#0e0e0e"/>
<circle cx="191.6" cy="92.7" r=".49" fill="none" stroke="#0e0e0e" stroke-width=".14"/>
<path d="M228.6 92.7h12.3" fill="none" stroke="#0e0e0e" stroke-width=".25"/>
<circle cx="240.9" cy="92.7" r=".49" fill="#0e0e0e"/>
<circle cx="240.9" cy="92.7" r=".49" fill="none" stroke="#0e0e0e" stroke-width=".14"/>
<path d="M228.6 107.5h12.3" fill="none" stroke="#0e0e0e" stroke-width=".25"/>
<circle cx="240.9" cy="107.5" r=".49" fill="#0e0e0e"/>
<circle cx="240.9" cy="107.5" r=".49" fill="none" stroke="#0e0e0e" stroke-width=".14"/>
<path d="M191.6 107.5h12.3" fill="none" stroke="#0e0e0e" stroke-width=".25"/>
<circle cx="191.6" cy="107.5" r=".49" fill="#0e0e0e"/>
<circle cx="191.6" cy="107.5" r=".49" fill="none" stroke="#0e0e0e" stroke-width=".14"/>
<path d="M41.3 102.5h22.2v7.4" fill="none" stroke="#0e0e0e" stroke-width=".25"/>
<circle cx="63.5" cy="107.5" r=".49" fill="#0e0e0e"/>
<circle cx="63.5" cy="107.5" r=".49" fill="none" stroke="#0e0e0e" stroke-width=".14"/>
<path d="M63.5 87.8v9.8h-22.2" fill="none" stroke="#0e0e0e" stroke-width=".25"/>
<circle cx="63.5" cy="92.7" r=".49" fill="#0e0e0e"/>
<circle cx="63.5" cy="92.7" r=".49" fill="none" stroke="#0e0e0e" stroke-width=".14"/>
<path d="M134.9 102.5h-22.1v9.9" fill="none" stroke="#0e0e0e" stroke-width=".25"/>
<circle cx="112.8" cy="107.5" r=".49" fill="#0e0e0e"/>
<circle cx="112.8" cy="107.5" r=".49" fill="none" stroke="#0e0e0e" stroke-width=".14"/>
<path d="M112.8 90.2v7.4h22.1" fill="none" stroke="#0e0e0e" stroke-width=".25"/>
<circle cx="112.8" cy="92.7" r=".49" fill="#0e0e0e"/>
<circle cx="112.8" cy="92.7" r=".49" fill="none" stroke="#0e0e0e" stroke-width=".14"/>
<path d="M100.4 92.7h12.4" fill="none" stroke="#0e0e0e" stroke-width=".25"/>
<circle cx="112.8" cy="92.7" r=".49" fill="#0e0e0e"/>
<circle cx="112.8" cy="92.7" r=".49" fill="none" stroke="#0e0e0e" stroke-width=".14"/>
<path d="M100.4 107.5h12.4" fill="none" stroke="#0e0e0e" stroke-width=".25"/>
<circle cx="112.8" cy="107.5" r=".49" fill="#0e0e0e"/>
<circle cx="112.8" cy="107.5" r=".49" fill="none" stroke="#0e0e0e" stroke-width=".14"/>
<path d="M63.5 92.7h12.3" fill="none" stroke="#0e0e0e" stroke-width=".25"/>
<circle cx="63.5" cy="92.7" r=".49" fill="#0e0e0e"/>
<circle cx="63.5" cy="92.7" r=".49" fill="none" stroke="#0e0e0e" stroke-width=".14"/>
<path d="M63.5 107.5h12.3" fill="none" stroke="#0e0e0e" stroke-width=".25"/>
<circle cx="63.5" cy="107.5" r=".49" fill="#0e0e0e"/>
<circle cx="63.5" cy="107.5" r=".49" fill="none" stroke="#0e0e0e" stroke-width=".14"/>
<g font-size="2.2">
<text x="41.4" y="14.6">1</text>
<text x="112.1" y="14.6">2</text>
<text x="183" y="14.6">3</text>
<text x="253.7" y="14.6">4</text>
<text x="8.5" y="35.5">A</text>
<text x="286.9" y="35.5">A</text>
<text x="8.6" y="82.3">B</text>
<text x="287" y="82.3">B</text>
<text x="77.9" y="92.2">3</text>
<text x="97.5" y="92.2">4</text>
<text x="206" y="92.2">3</text>
<text x="225.6" y="92.2">4</text>
<text x="38.4" y="97.1">1</text>
<text x="77.7" y="99.6">2</text>
<text x="97.5" y="99.6">5</text>
<text x="137" y="97.1">1</text>
<text x="166.5" y="97.1">1</text>
<text x="205.9" y="99.6">2</text>
<text x="225.6" y="99.6">5</text>
<text x="265.2" y="97.1">1</text>
<text x="38.4" y="102.1">2</text>
<text x="38.4" y="107">3</text>
<text x="77.9" y="107">1</text>
<text x="97.5" y="107">6</text>
<text x="136.9" y="102.1">2</text>
<text x="136.9" y="107">3</text>
<text x="166.5" y="102.1">2</text>
<text x="166.5" y="107">3</text>
<text x="206" y="107">1</text>
<text x="225.6" y="107">6</text>
<text x="265" y="102.1">2</text>
<text x="265.1" y="107">3</text>
<text x="38.4" y="111.9">4</text>
<text x="136.9" y="111.9">4</text>
<text x="166.5" y="111.9">4</text>
<text x="265" y="111.9">4</text>
<text x="8.6" y="129.2">C</text>
<text x="287" y="129.2">C</text>
<text x="8.5" y="176">D</text>
<text x="200.2" y="176">Title</text>
<text x="286.9" y="176">D</text>
<text x="200.2" y="183.3">Size</text>
<text x="212.6" y="183.3">Number</text>
<text x="261.8" y="183.3">Revision</text>
<text x="200.2" y="190.8">Date:</text>
<text x="201.5" y="187.1">A4</text>
<text x="211.3" y="190.8">4/20/2023</text>
<text x="249.5" y="190.8">Sheet of</text>
<text x="41.4" y="196.9">1</text>
<text x="112.1" y="196.9">2</text>
<text x="183" y="196.9">3</text>
<text x="200.2" y="193.2">File:</text>
<text x="211.3" y="193.2">C:\Users\..\PCB_DYBoard_Collector_V1_Sh3.SchDoc</text>
<text x="249.5" y="193.2">Drawn By:</text>
<text x="253.7" y="196.9">4</text>
</g>
<g font-size="2.2" fill="#262626">
<text x="61.1" y="57.7">GND</text>
<text x="110.4" y="57.7">GND</text>
<text x="189.2" y="57.7">GND</text>
<text x="238.5" y="57.7">GND</text>
<text x="70.9" y="73.7">Y0</text>
<text x="120.1" y="73.7">Y2</text>
<text x="199" y="73.7">Y4</text>
<text x="248.3" y="73.7">Y6</text>
<text x="65.7" y="100.8">GND</text>
<text x="104.5" y="100.8">Vin</text>
<text x="193.8" y="100.8">GND</text>
<text x="232.6" y="100.8">Vin</text>
<text x="38.9" y="119.3">GND</text>
<text x="54.4" y="117.3" transform="rotate(-90 54.4 117.3)">Vin</text>
<text x="123.4" y="117.3" transform="rotate(-90 123.4 117.3)">Vin</text>
<text x="132.5" y="119.3">GND</text>
<text x="167" y="119.3">GND</text>
<text x="182.5" y="117.3" transform="rotate(-90 182.5 117.3)">Vin</text>
<text x="249" y="114.9" transform="rotate(-90 249 114.9)">Vin</text>
<text x="260.7" y="119.3">GND</text>
<text x="70.9" y="127.9">Y1</text>
<text x="120.1" y="127.9">Y3</text>
<text x="199" y="127.9">Y5</text>
<text x="248.3" y="127.9">Y7</text>
<text x="61.1" y="143.9">GND</text>
<text x="110.4" y="143.9">GND</text>
<text x="189.2" y="143.9">GND</text>
<text x="238.5" y="143.9">GND</text>
</g>
<g font-size="2.2" fill="#0e0e0e">
<text x="66" y="70">0pF</text>
<text x="66" y="67.6">C9</text>
<text x="115.2" y="70">0pF</text>
<text x="115.2" y="67.6">C10</text>
<text x="194.1" y="70">0pF</text>
<text x="194.1" y="67.6">C11</text>
<text x="243.3" y="70">0pF</text>
<text x="243.3" y="67.6">C12</text>
<text x="64.5" y="79.6">R2</text>
<text x="113.7" y="82.1">R4</text>
<text x="192.6" y="79.6">R3</text>
<text x="241.9" y="82.1">R5</text>
<text x="80.7" y="87.3">D1</text>
<text x="208.8" y="87.3">D2</text>
<text x="31.5" y="92.2">J1</text>
<text x="139.6" y="92.2">J2</text>
<text x="159.6" y="92.2">J3</text>
<text x="267.7" y="92.2">J4</text>
<text x="33.7" y="101.6">2</text>
<text x="33.8" y="96.6">1</text>
<text x="141.6" y="96.6">1</text>
<text x="141.6" y="101.6">2</text>
<text x="161.8" y="101.6">2</text>
<text x="161.9" y="96.6">1</text>
<text x="269.7" y="96.6">1</text>
<text x="269.7" y="101.6">2</text>
<text x="33.7" y="106.5">3</text>
<text x="43.5" y="106">R6</text>
<text x="122.6" y="107">R8</text>
<text x="141.6" y="106.5">3</text>
<text x="161.8" y="106.5">3</text>
<text x="171.7" y="106">R7</text>
<text x="250.7" y="107">R9</text>
<text x="269.7" y="106.5">3</text>
<text x="33.6" y="111.4">4</text>
<text x="141.6" y="111.4">4</text>
<text x="161.8" y="111.4">4</text>
<text x="269.7" y="111.4">4</text>
<text x="31" y="117.3" transform="rotate(-90 31 117.3)">110990030</text>
<text x="64.5" y="114.1">R10</text>
<text x="80.7" y="114.4">SRV05-4.TCT</text>
<text x="113.7" y="116.6">R12</text>
<text x="146.8" y="117.3" transform="rotate(-90 146.8 117.3)">110990030</text>
<text x="159.1" y="117.3" transform="rotate(-90 159.1 117.3)">110990030</text>
<text x="192.6" y="114.1">R11</text>
<text x="208.8" y="114.4">SRV05-4.TCT</text>
<text x="241.9" y="116.6">R13</text>
<text x="274.9" y="117.3" transform="rotate(-90 274.9 117.3)">110990030</text>
<text x="66" y="136.6">0pF</text>
<text x="66" y="134.1">C13</text>
<text x="115.2" y="136.6">0pF</text>
<text x="115.2" y="134.1">C14</text>
<text x="194.1" y="136.6">0pF</text>
<text x="194.1" y="134.1">C15</text>
<text x="243.3" y="136.6">0pF</text>
<text x="243.3" y="134.1">C16</text>
<text x="208.8" y="178.4">DYBoard Collector</text>
<text x="250.7" y="178.4">24/01/2023</text>
<text x="265.5" y="178.4">Sébastien DYCKE</text>
<text x="223.6" y="185.8">A21-V1.2.7.SD</text>
<text x="270.4" y="185.8">V1.0.2.C.SD</text>
<text x="260.6" y="190.8">3/3</text>
</g>
<g font-size="1.4" fill="#b4b4b4">
<text x="69" y="66.8">(C9_con_1, ...)</text>
<text x="119.3" y="66.8">(C10_con_1, ...)</text>
<text x="198" y="66.8">(C11_con_1, ...)</text>
<text x="247.4" y="66.8">(C12_con_1, ...)</text>
<text x="67.5" y="78.8">(R2_con_1, ...)</text>
<text x="116.8" y="81.3">(R4_con_1, ...)</text>
<text x="195.5" y="78.8">(R3_con_1, ...)</text>
<text x="244.8" y="81.3">(R5_con_1, ...)</text>
<text x="83.7" y="86.5">(D1_con_1, ...)</text>
<text x="212" y="86.5">(D2_con_1, ...)</text>
<text x="33.7" y="91.4">(J1_con_1, ...)</text>
<text x="142" y="91.4">(J2_con_1, ...)</text>
<text x="161.8" y="91.4">(J3_con_1, ...)</text>
<text x="270.1" y="91.4">(J4_con_1, ...)</text>
<text x="46.5" y="105.2">(R6_con_1, ...)</text>
<text x="125.6" y="106.2">(R8_con_1, ...)</text>
<text x="174.6" y="105.2">(R7_con_1, ...)</text>
<text x="253.7" y="106.2">(R9_con_1, ...)</text>
<text x="68.6" y="113.3">(R10_con_1, ...)</text>
<text x="196.5" y="113.3">(R11_con_1, ...)</text>
<text x="117.9" y="115.8">(R12_con_1, ...)</text>
<text x="245.9" y="115.8">(R13_con_1, ...)</text>
<text x="70" y="133.3">(C13_con_1, ...)</text>
<text x="119.3" y="133.3">(C14_con_1, ...)</text>
<text x="198.1" y="133.3">(C15_con_1, ...)</text>
<text x="247.4" y="133.3">(C16_con_1, ...)</text>
</g>
</svg>
